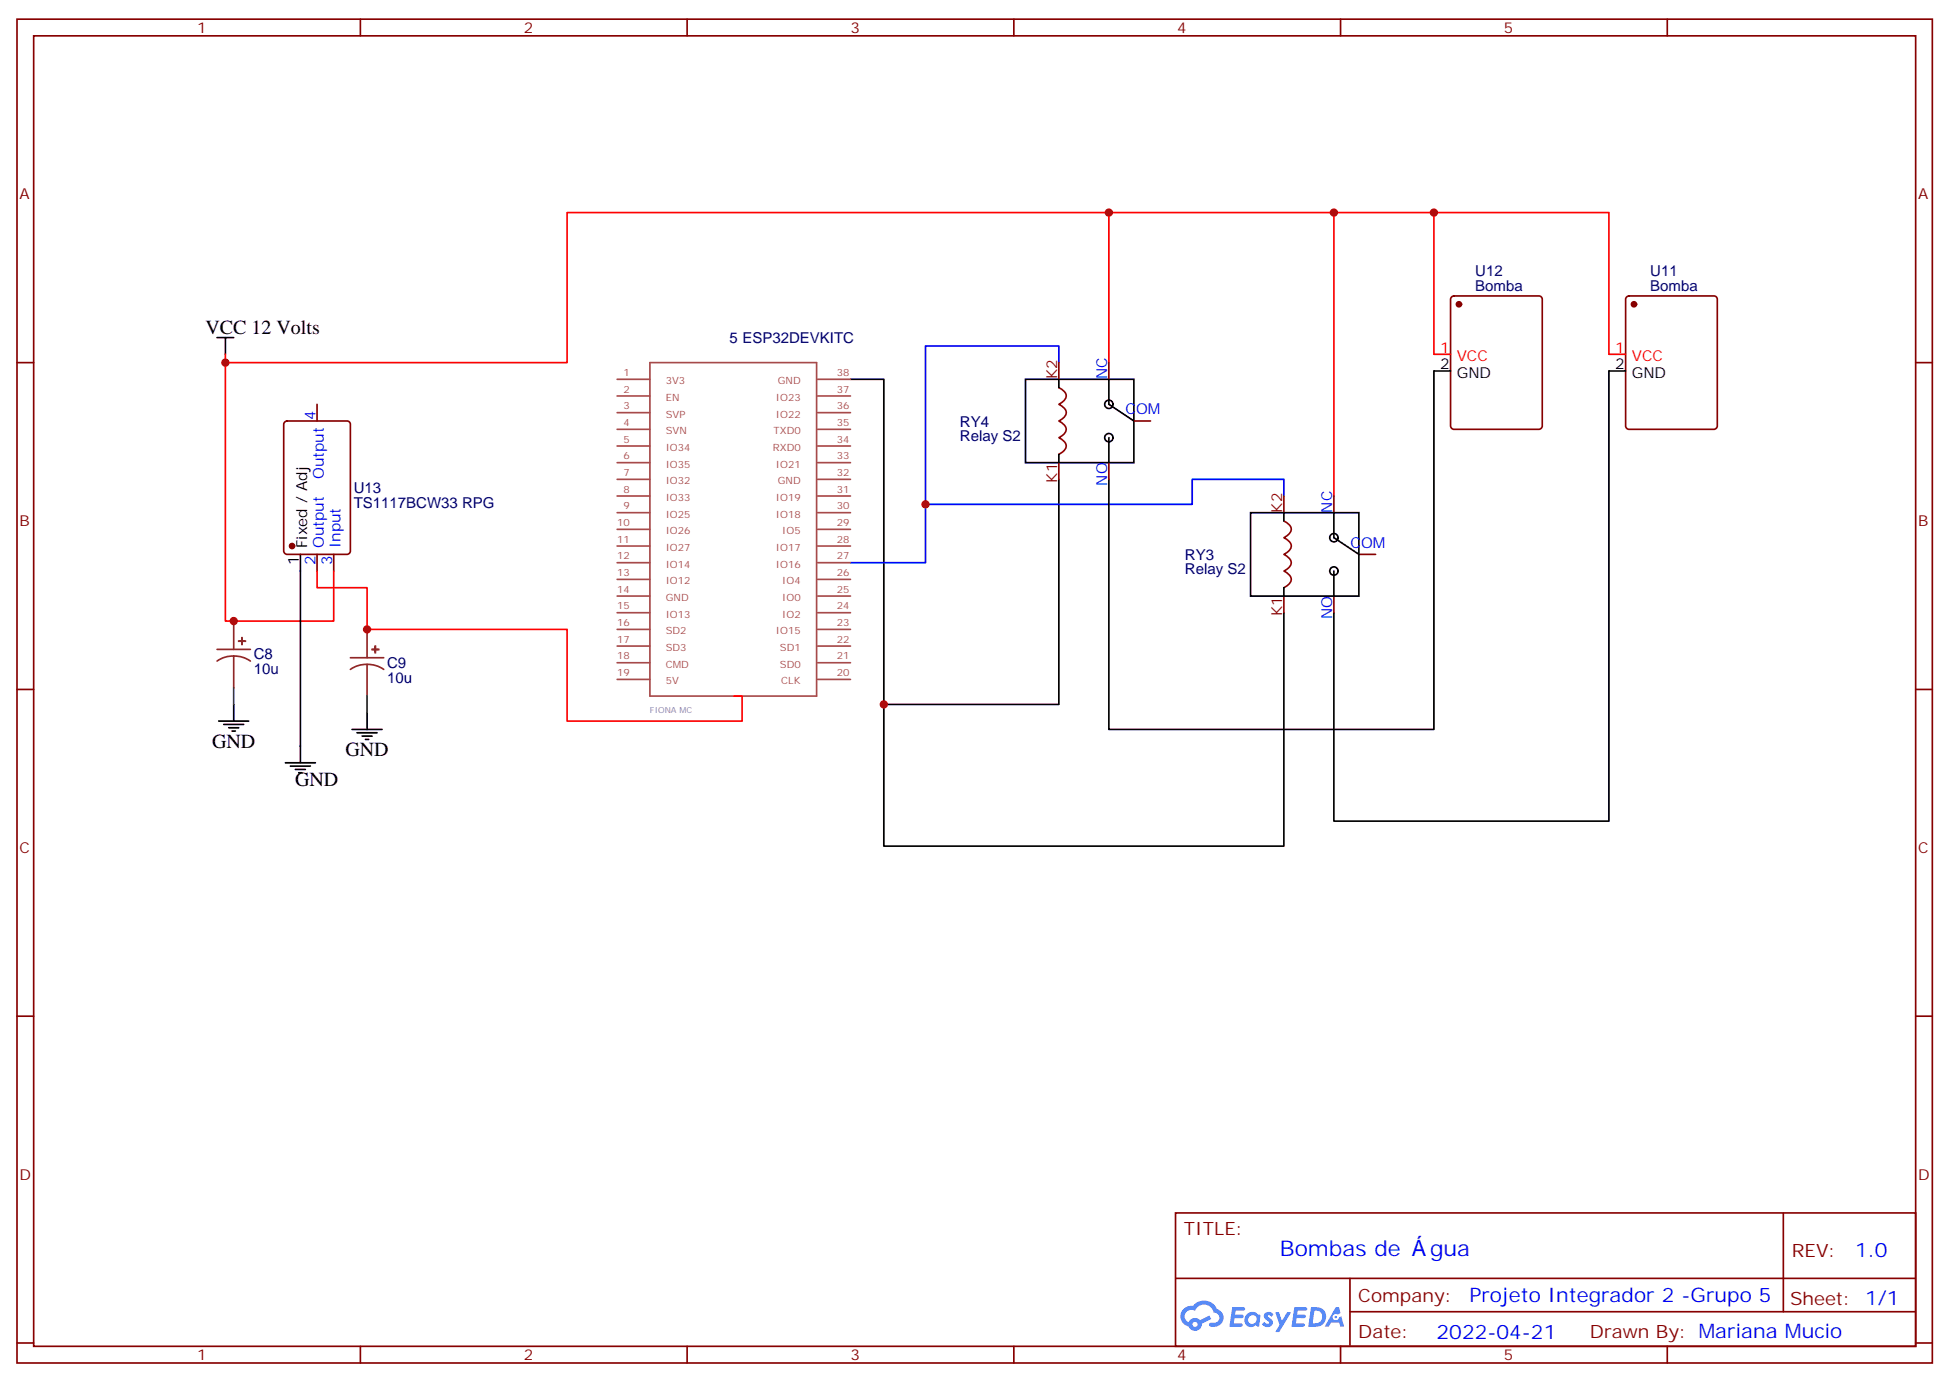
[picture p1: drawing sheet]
<svg xmlns="http://www.w3.org/2000/svg" width="412mm" height="292mm" viewBox="0 0 412 292" stroke-linecap="round" stroke-linejoin="round" font-family="sans-serif">
<g fill="none" stroke="#870000" stroke-width=".35">
<path d="M3.6 4.1h405.3v284.3h-405.3zM7.1 7.6h398.3v277.3h-398.3zM76.3 4.1v3.5M145.4 4.1v3.5M214.6 4.1v3.5M283.7 4.1v3.5M352.8 4.1v3.5M3.6 76.7h3.5M405.4 76.7h3.5M3.6 145.9h3.5M405.4 145.9h3.5M3.6 215h3.5"/>
<path d="M405.4 215h3.5M248.8 256.6h156.6v28.3h-156.6zM377.4 256.7v20.8M248.8 270.5h156.5M285.7 277.5h119.6M285.7 270.5v14.1M3.6 284.2h3.5M76.3 284.9v3.5M145.4 284.9v3.5M214.6 284.9v3.5M283.7 284.9v3.5M352.8 284.9v3.5"/>
<path d="M405.4 284.2h3.5"/>
</g>
<g fill="#5487ff">
<path d="M267.8 277.8a1.22 1.22 0 0 1 1.7 .3l-.4 .6a.47 .47 0 0 0-.3-.4 .47 .47 0 0 0-.6 .1l.1 .2a1.55 1.55 0 0 1 1.1 1.5 1.34 1.34 0 0 1-2.3 .1l.4-.5 .8 .4a.29 .29 0 0 0 .3-.2 .29 .29 0 0 0-.3-.4 1.04 1.04 0 0 1-.5-1.7z"/>
<path d="M260.8 276.6h2.1a.43 .43 0 0 1 .5 .1 .43 .43 0 0 1 .1 .4l-.4 .2h-1.6l-.1 .9h1.5a.37 .37 0 0 1 .3 .4 .37 .37 0 0 1-.4 .3h-1.5l-.2 1.1h1.3a.43 .43 0 0 1 .5 .1 .43 .43 0 0 1 .1 .4l-.4 .2h-2.4z"/>
<path d="M273.9 276.6h2.1a.43 .43 0 0 1 .5 .1 .43 .43 0 0 1 .1 .4l-.3 .2h-1.7l-.1 .9h1.5a.37 .37 0 0 1 .4 .4 .37 .37 0 0 1-.4 .3h-1.6l-.1 1.1h1.2a.43 .43 0 0 1 .5 .1 .43 .43 0 0 1 .1 .4l-.3 .2h-2.5z"/>
<path d="M282.7 276.6h.7l.3 1.2-.6 .3a.69 .69 0 0 0-1 .3 .69 .69 0 0 0 .4 1 .69 .69 0 0 0 .9-.6l.5-.3 .5 2.2h-.7l-.3-.9h-1.7l-.5 .9h-.9z"/>
<path d="M269.9 277.7h.8l.6 1.8 1.1-1.8h.8l-2.5 4.1h-.8l.9-1.5z"/>
<path d="M277.5 276.6l-.6 4.1h1.3a2.11 2.11 0 0 0 2.5-2.1 2.11 2.11 0 0 0-2.6-2zM278.2 277.3a1.39 1.39 0 0 1 1.6 1.4 1.39 1.39 0 0 1-1.7 1.3h-.3z"/>
<path d="M263.8 278.2a1.47 1.47 0 0 0-.2 2.1 1.47 1.47 0 0 0 2.1 .1l.8 .3 .2-2.3-.1-.2-.4-.1a1.49 1.49 0 0 0-2.4 .1zM264.4 278.6a.92 .92 0 0 1 1.6 .5 .92 .92 0 0 1-1.3 1 .9 .9 0 0 1-.3-1.5z"/>
<path d="M250.5 276.9a2.18 2.18 0 0 0 1.1 3.8 1.44 1.44 0 0 0 1.6 .9 1.44 1.44 0 0 0 1.1-1.5l2.1-1-.5-.7-1.9 .9a1.47 1.47 0 0 0-2.4 .5 1.39 1.39 0 0 1-.7-2 1.39 1.39 0 0 1 2-.4 2.08 2.08 0 0 1 2.1-1.4 2.08 2.08 0 0 1 1.9 1.7 1.07 1.07 0 0 1 1.2 1 1.07 1.07 0 0 1-1.1 1.2h-.6a.43 .43 0 0 0-.5 .3 .43 .43 0 0 0 .4 .5 2 2 0 0 0 2.4-1 2 2 0 0 0-.7-2.5l-.5-.2a2.98 2.98 0 0 0-5-.7l-1.1 .1zM252.4 280.2a.55 .55 0 0 1 1.1 0 .55 .55 0 0 1-1.1 0z"/>
<circle cx="282.7" cy="278.7" r=".26"/>
</g>
<g fill="none" stroke="#000" stroke-width=".35">
<path d="M45.9 71.4h3.6M47.7 71.4v3.6M307 78.5h-3.5v75.8h-68.8v-52.9M344 78.5h-3.5v95.2h-58.2v-44.1M180 80.3h7v68.7h37.1v-47.6M217 80.3h23v17.6h-23zM224.1 80.3v1.7M224.1 96.1v1.8M234.7 80.3v5.2l5.3 3.6M234.7 92.6v5.3M63.6 117.3v44.1M264.7 108.5h22.9v17.6h-22.9z"/>
<path d="M271.7 108.5v1.7M282.3 108.5v5.3l5.3 3.5M271.7 129.6v49.4h-84.7v-30M271.7 124.4v1.7M282.3 120.8v5.3M46.3 152.6h6.3M47.3 153.3h4.3M48.4 154h2.1M49.1 154.7h.7M49.5 149v3.6M74.5 154.3h6.4M75.6 155h4.2"/>
<path d="M76.6 155.8h2.1M77.3 156.5h.7M77.7 150.8v3.5M60.4 161.4h6.3M61.5 162.1h4.2M62.5 162.8h2.1M63.2 163.5h.7"/>
<circle cx="234.7" cy="92.6" r=".88"/>
<circle cx="234.7" cy="85.5" r=".88"/>
<circle cx="282.3" cy="113.8" r=".88"/>
<circle cx="282.3" cy="120.8" r=".88"/>
</g>
<path d="M224.1 76.7v-3.5h-28.2v45.9h-15.9M271.7 105v-3.6h-19.4v5.3h-56.4" fill="none" stroke="#00f" stroke-width=".35"/>
<path d="M234.7 45h47.6v60M282.3 45h21.2v30h3.5M303.5 45h37v30h3.5M47.7 76.7h72.3v-31.7h114.7v31.7M47.7 75v56.4h22.9v-10.6M67.1 120.8v3.6h10.6v8.8h42.3v19.4h37.1v-5.3h-1.8" fill="none" stroke="#f00" stroke-width=".35"/>
<path d="M234.7 76.7v3.6M307.2 62.8l.5-.2h18a.71 .71 0 0 1 .7 .7v26.8a.76 .76 0 0 1-.7 .7h-18a.76 .76 0 0 1-.7-.7v-26.8zM344.3 62.8l.4-.2h18a.71 .71 0 0 1 .7 .7v26.8a.76 .76 0 0 1-.7 .7h-18a.76 .76 0 0 1-.7-.7v-26.8zM60.3 89.3l.4-.2h12.7a.71 .71 0 0 1 .8 .7v26.8a.76 .76 0 0 1-.8 .7h-12.7a.76 .76 0 0 1-.7-.7v-26.8zM67.1 85.5v3.6M234.7 97.9v3.5M240 89.1h3.5M67.1 117.3v3.5M70.6 117.3v3.5M282.3 105v3.5M287.6 117.3h3.5M282.3 126.1v3.5" fill="none" stroke="#870000" stroke-width=".35"/>
<g fill="#870000" stroke="#870000" stroke-width=".35">
<circle cx="345.8" cy="64.4" r=".53"/>
<circle cx="308.8" cy="64.4" r=".53"/>
<circle cx="61.8" cy="115.5" r=".53"/>
</g>
<path d="M224.1 76.7v3.6M224.1 82l.9 .6 .5 .6a2 2 0 0 1-1.4 2.3l.9 .7 .5 .5a1.97 1.97 0 0 1-1.4 2.4l.9 .6 .5 .6a1.95 1.95 0 0 1-1.4 2.3l.9 .6 .5 .6a1.97 1.97 0 0 1-1.4 2.3M224.1 97.9v3.5M271.7 110.2l.9 .6 .5 .6a2 2 0 0 1-1.4 2.4l.9 .6 .5 .6a1.97 1.97 0 0 1-1.4 2.3l.9 .6 .5 .6a1.95 1.95 0 0 1-1.4 2.3l.9 .7 .5 .5a1.97 1.97 0 0 1-1.4 2.4M271.7 105v3.5M271.7 126.1v3.5" fill="none" stroke="#900" stroke-width=".35"/>
<g fill="none" stroke="#a64a4a" stroke-width=".35">
<path d="M137.5 76.7h35.3v70.6h-35.3zM130.6 80.3h6.9M130.6 83.8h6.9M130.6 87.3h6.9M130.6 90.8h6.9M130.6 94.4h6.9M130.6 97.9h6.9M173 80.3h7M173 83.8h7M173 87.3h7M173 90.8h7M173 94.4h7"/>
<path d="M173 97.9h7M130.6 101.4h6.9M130.6 105h6.9M130.6 108.5h6.9M130.6 112h6.9M130.6 115.5h6.9M130.6 119.1h6.9M173 101.4h7M173 105h7M173 108.5h7M173 112h7M173 115.5h7"/>
<path d="M173 119.1h7M130.6 122.6h6.9M130.6 126.1h6.9M130.6 129.6h6.9M130.6 133.2h6.9M130.6 136.7h6.9M173 122.6h7M173 126.1h7M173 129.6h7M173 133.2h7M173 136.7h7M130.6 140.2h6.9"/>
<path d="M130.6 143.8h6.9M173 140.2h7M173 143.8h7"/>
</g>
<path d="M45.9 137.4h7.1M49.5 138.8l-1.9 .3-1.7 .8M49.5 138.8l1.8 .3 1.7 .8M49.5 131.4v6M49.5 138.8v6.7M74.2 139.2h7M77.7 133.2v6M77.7 140.6l-1.9 .2-1.6 .8M77.7 140.6l1.8 .2 1.7 .8M77.7 140.6v6.7" fill="none" stroke="#8c2424" stroke-width=".35"/>
<g fill="#8c2424" stroke="#8c2424" stroke-width=".35">
<path d="M50.5 135.6l1.4 .1z"/>
<path d="M51.2 134.9v1.4z"/>
<path d="M78.7 137.4h1.5z"/>
<path d="M79.4 136.7v1.4z"/>
</g>
<path d="M49.5 145.5v3.5M77.7 147.3v3.5" fill="none" stroke="#008700" stroke-width=".35"/>
<g fill="#c00">
<circle cx="187" cy="149" r=".88"/>
<circle cx="195.9" cy="106.7" r=".88"/>
<circle cx="303.5" cy="45" r=".88"/>
<circle cx="282.3" cy="45" r=".88"/>
<circle cx="234.7" cy="45" r=".88"/>
<circle cx="47.7" cy="76.7" r=".88"/>
<circle cx="49.5" cy="131.4" r=".88"/>
<circle cx="77.7" cy="133.2" r=".88"/>
</g>
<g font-size="4.6" fill="#00f">
<text x="270.9" y="265.7">Bombas de</text>
<text x="302.6" y="265.7">gua</text>
</g>
<g font-size="4.2">
<text x="43.5" y="70.7">VCC 12 Volts</text>
<text x="44.9" y="158.2">GND</text>
<text x="73.1" y="160">GND</text>
<text x="62.5" y="166.3">GND</text>
</g>
<g font-size="4.2" fill="#00f">
<text x="392.6" y="265.9">1.0</text>
<text x="311" y="275.5">Projeto Integrador 2 -Grupo 5</text>
<text x="304" y="283.3">2022-04-21</text>
</g>
<g font-size="3.9" fill="#800">
<text x="250.5" y="261.2">TITLE:</text>
<text x="379.2" y="265.9">REV:</text>
<text x="287.5" y="275.4">Company:</text>
<text x="378.8" y="276">Sheet: 1/1</text>
<text x="287.5" y="283.1">Date:</text>
<text x="336.5" y="283.2">Drawn By: Mariana Mucio</text>
</g>
<g font-size="3.2" fill="#800">
<text x="41.7" y="7.1">1</text>
<text x="110.8" y="7.1">2</text>
<text x="180" y="7.1">3</text>
<text x="249.1" y="7.1">4</text>
<text x="318.3" y="7.1">5</text>
<text x="4.1" y="42.2">A</text>
<text x="405.9" y="42.2">A</text>
<text x="4.1" y="111.3">B</text>
<text x="405.9" y="111.3">B</text>
<text x="4.1" y="180.4">C</text>
<text x="405.9" y="180.4">C</text>
<text x="4.1" y="249.6">D</text>
<text x="405.9" y="249.6">D</text>
<text x="41.7" y="287.9">1</text>
<text x="110.8" y="287.9">2</text>
<text x="180" y="287.9">3</text>
<text x="249.1" y="287.9">4</text>
<text x="318.3" y="287.9">5</text>
</g>
<g font-size="3.2" fill="#000080">
<text x="312.2" y="58.5">U12</text>
<text x="349.2" y="58.5">U11</text>
<text x="312.2" y="61.6">Bomba</text>
<text x="349.2" y="61.6">Bomba</text>
<text x="154.4" y="72.6">5 ESP32DEVKITC</text>
<text x="203.1" y="93.3">Relay S2</text>
<text x="203.1" y="90.3">RY4</text>
<text x="74.9" y="107.4">TS1117BCW33 RPG</text>
<text x="74.9" y="104.2">U13</text>
<text x="250.8" y="118.5">RY3</text>
<text x="250.8" y="121.5">Relay S2</text>
<text x="53.7" y="142.7">10u</text>
<text x="53.7" y="139.5">C8</text>
<text x="81.9" y="141.3">C9</text>
<text x="81.9" y="144.5">10u</text>
</g>
<g font-size="3.2" fill="#f00">
<text x="304.8" y="74.6">1</text>
<text x="308.3" y="76.4">VCC</text>
<text x="341.8" y="74.6">1</text>
<text x="345.3" y="76.4">VCC</text>
</g>
<g font-size="3.2" fill="#900">
<text x="223.7" y="80.3" transform="rotate(-90 223.7 80.3)">K2</text>
<text x="223.7" y="102.1" transform="rotate(-90 223.7 102.1)">K1</text>
<text x="271.4" y="108.5" transform="rotate(-90 271.4 108.5)">K2</text>
<text x="271.4" y="130.3" transform="rotate(-90 271.4 130.3)">K1</text>
</g>
<g font-size="3.2" fill="#00f">
<text x="234.3" y="80.3" transform="rotate(-90 234.3 80.3)">NC</text>
<text x="66.7" y="88.9" transform="rotate(-90 66.7 88.9)">4</text>
<text x="238.2" y="87.7">COM</text>
<text x="68.5" y="101.4" transform="rotate(-90 68.5 101.4)">Output</text>
<text x="234.3" y="102.8" transform="rotate(-90 234.3 102.8)">NO</text>
<text x="281.9" y="108.5" transform="rotate(-90 281.9 108.5)">NC</text>
<text x="66.7" y="119.5" transform="rotate(-90 66.7 119.5)">2</text>
<text x="68.5" y="116" transform="rotate(-90 68.5 116)">Output</text>
<text x="70.3" y="119.5" transform="rotate(-90 70.3 119.5)">3</text>
<text x="72" y="116" transform="rotate(-90 72 116)">Input</text>
<text x="285.8" y="115.9">COM</text>
<text x="281.9" y="131" transform="rotate(-90 281.9 131)">NO</text>
</g>
<g font-size="3.2">
<text x="304.8" y="78.1">2</text>
<text x="308.3" y="79.9">GND</text>
<text x="341.8" y="78.1">2</text>
<text x="345.3" y="79.9">GND</text>
<text x="63.2" y="119.5" transform="rotate(-90 63.2 119.5)">1</text>
<text x="65" y="116" transform="rotate(-90 65 116)">Fixed / Adj</text>
</g>
<g font-size="2.1" fill="#a54b4b">
<text x="131.9" y="79.6">1</text>
<text x="131.9" y="83.1">2</text>
<text x="140.9" y="81.3">3V3</text>
<text x="164.6" y="81.3">GND</text>
<text x="177.1" y="83.1">37</text>
<text x="177.1" y="79.6">38</text>
<text x="131.9" y="86.6">3</text>
<text x="140.9" y="84.8">EN</text>
<text x="140.9" y="88.4">SVP</text>
<text x="164.2" y="88.4">IO22</text>
<text x="164.2" y="84.8">IO23</text>
<text x="177.1" y="86.6">36</text>
<text x="131.9" y="90.1">4</text>
<text x="131.9" y="93.7">5</text>
<text x="140.9" y="91.9">SVN</text>
<text x="140.9" y="95.4">IO34</text>
<text x="163.6" y="95.4">RXD0</text>
<text x="163.7" y="91.9">TXD0</text>
<text x="177.1" y="93.7">34</text>
<text x="177.1" y="90.1">35</text>
<text x="131.9" y="97.2">6</text>
<text x="131.9" y="100.7">7</text>
<text x="140.9" y="98.9">IO35</text>
<text x="164.2" y="98.9">IO21</text>
<text x="177.1" y="100.7">32</text>
<text x="177.1" y="97.2">33</text>
<text x="131.9" y="104.3">8</text>
<text x="131.9" y="107.8">9</text>
<text x="140.9" y="102.5">IO32</text>
<text x="140.9" y="106">IO33</text>
<text x="164.2" y="106">IO19</text>
<text x="164.6" y="102.5">GND</text>
<text x="177.1" y="107.8">30</text>
<text x="177.1" y="104.3">31</text>
<text x="130.6" y="111.3">10</text>
<text x="140.9" y="109.5">IO25</text>
<text x="140.9" y="113">IO26</text>
<text x="164.2" y="109.5">IO18</text>
<text x="165.6" y="113">IO5</text>
<text x="177.1" y="111.3">29</text>
<text x="130.6" y="114.8">11</text>
<text x="130.6" y="118.4">12</text>
<text x="140.9" y="116.6">IO27</text>
<text x="164.2" y="116.6">IO17</text>
<text x="177.1" y="118.4">27</text>
<text x="177.1" y="114.8">28</text>
<text x="130.6" y="121.9">13</text>
<text x="130.6" y="125.4">14</text>
<text x="140.9" y="120.1">IO14</text>
<text x="140.9" y="123.6">IO12</text>
<text x="164.2" y="120.1">IO16</text>
<text x="165.6" y="123.6">IO4</text>
<text x="177.1" y="125.4">25</text>
<text x="177.1" y="121.9">26</text>
<text x="130.6" y="129">15</text>
<text x="140.9" y="127.2">GND</text>
<text x="140.9" y="130.7">IO13</text>
<text x="165.6" y="130.7">IO2</text>
<text x="165.6" y="127.2">IO0</text>
<text x="177.1" y="129">24</text>
<text x="130.6" y="132.5">16</text>
<text x="130.6" y="136">17</text>
<text x="140.9" y="134.2">SD2</text>
<text x="140.9" y="137.7">SD3</text>
<text x="164.2" y="134.2">IO15</text>
<text x="165" y="137.7">SD1</text>
<text x="177.1" y="136">22</text>
<text x="177.1" y="132.5">23</text>
<text x="130.6" y="139.5">18</text>
<text x="130.6" y="143.1">19</text>
<text x="140.9" y="141.3">CMD</text>
<text x="165" y="141.3">SD0</text>
<text x="177.1" y="143.1">20</text>
<text x="177.1" y="139.5">21</text>
<text x="140.9" y="144.8">5V</text>
<text x="165.3" y="144.8">CLK</text>
</g>
<text font-size="1.8" fill="#838383" x="137.5" y="150.8">FIONA MC</text>
</svg>
